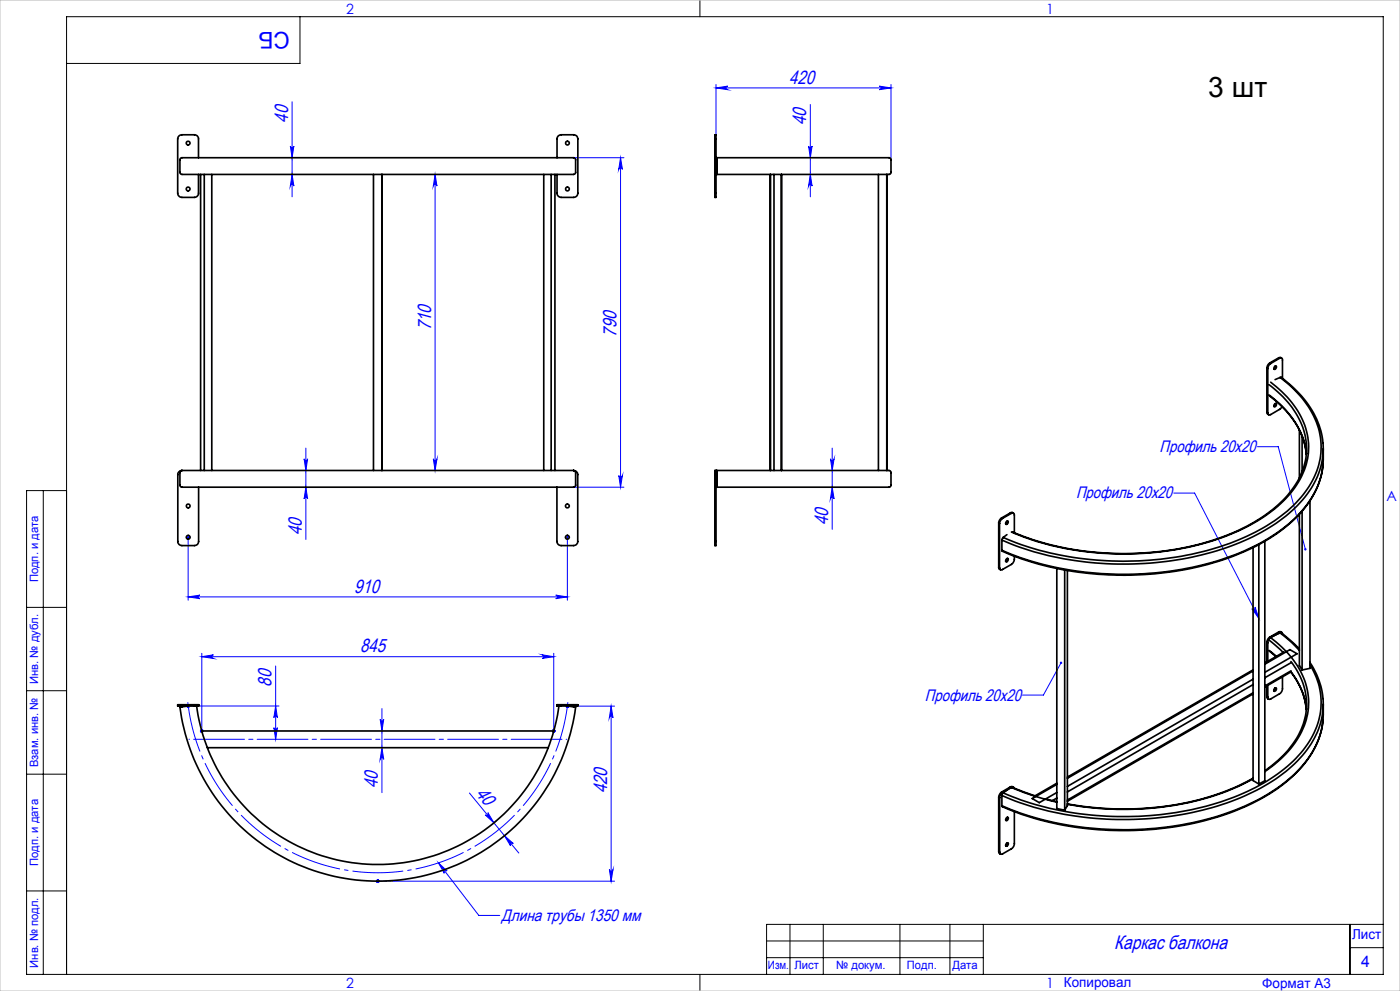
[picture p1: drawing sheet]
<svg xmlns="http://www.w3.org/2000/svg" width="420mm" height="297mm" viewBox="0 0 420 297" stroke-linecap="round" stroke-linejoin="round" font-family="sans-serif">
<path d="M56.3 209.6a57.3 57.3 0 0 0 57.1 52 57.3 57.3 0 0 0 57-52" fill="none" stroke="#00f" stroke-width=".3" stroke-dasharray="15.2 1.3 1.3 1.3" stroke-dashoffset="-.9" stroke-linecap="butt"/>
<g fill="none" stroke="#00f" stroke-width=".3">
<path d="M87.6 30.5v28.5M214.8 26.3l3.5-.5a.53 .53 0 0 0-.5 .5 .53 .53 0 0 0 .5 .6zM214.8 25.3v15.1M214.8 26.3h52.5M243.1 31.3v27.7M263.8 25.8l3.5 .5-3.5 .6a.53 .53 0 0 0 .5-.6 .53 .53 0 0 0-.5-.5zM267.3 25.3v22.6M87.1 43.8a.53 .53 0 0 0 .5 .5 .53 .53 0 0 0 .6-.5l-.6 3.5zM87.6 52.3l.6 3.5a.53 .53 0 0 0-.6-.5 .53 .53 0 0 0-.5 .5zM130.5 52.3l.6 3.5a.55 .55 0 0 0-.6-.5 .55 .55 0 0 0-.5 .5zM130.5 52.3v88.7M172.1 47.3h15.1"/>
<path d="M186.2 47.3l.5 3.5a.55 .55 0 0 0-.5-.5 .55 .55 0 0 0-.6 .5zM186.2 47.3v98.7M242.6 43.8a.53 .53 0 0 0 .5 .5 .53 .53 0 0 0 .5-.5l-.5 3.5zM243.1 52.3l.5 3.5a.53 .53 0 0 0-.5-.5 .53 .53 0 0 0-.5 .5zM91.2 137.5a.53 .53 0 0 0 .6 .5 .53 .53 0 0 0 .5-.5l-.5 3.5zM91.8 134.3v27.4M130 137.5a.55 .55 0 0 0 .5 .5 .55 .55 0 0 0 .6-.5l-.6 3.5zM249.1 137.5a.55 .55 0 0 0 .6 .5 .55 .55 0 0 0 .5-.5l-.5 3.5zM249.7 134.3v24.3M377.2 133.9h6.3l8.1 30.7M91.8 146l.5 3.5a.53 .53 0 0 0-.5-.5 .53 .53 0 0 0-.6 .5zM172.1 146h15.1"/>
<path d="M185.6 142.5a.55 .55 0 0 0 .6 .5 .55 .55 0 0 0 .5-.5l-.5 3.5zM249.7 146l.5 3.5a.55 .55 0 0 0-.5-.5 .55 .55 0 0 0-.6 .5zM352.1 147.8h6.3l19.2 37.5M56.3 161h.3M56.4 178.9l3.6-.5a.53 .53 0 0 0-.6 .5 .53 .53 0 0 0 .6 .5zM56.4 160.9v.2M56.4 161.7v18.2M56.4 178.9h113.8M166.7 178.4l3.5 .5-3.5 .5a.53 .53 0 0 0 .5-.5 .53 .53 0 0 0-.5-.5zM170.1 161h.2M170.2 160.9v.2M170.2 161.7v18.2"/>
<path d="M60.5 196.8l3.5-.6a.55 .55 0 0 0-.5 .6 .55 .55 0 0 0 .5 .5zM60.5 195.8v23.3M60.5 196.8h105.6M82.7 199.6v22M162.6 196.2l3.5 .6-3.5 .5a.55 .55 0 0 0 .5-.5 .55 .55 0 0 0-.5-.6zM166.1 195.8v23.3M318.3 198.6l-5.3 9.7h-6.2M375.6 182.4a.54 .54 0 0 0 .7 .2 .54 .54 0 0 0 .2-.7l1.1 3.4zM56.5 211.6h27.2M82.2 218.1a.53 .53 0 0 0 .5 .5 .53 .53 0 0 0 .5-.5l-.5 3.5zM82.7 211.6l.5 3.5a.53 .53 0 0 0-.5-.5 .53 .53 0 0 0-.5 .5zM114.1 215.6a.53 .53 0 0 0 .5 .5 .53 .53 0 0 0 .5-.5l-.5 3.5z"/>
<path d="M114.6 212.4v25.2M170.3 211.6h14.1M183.3 211.6v52.5M183.3 211.6l.6 3.5a.55 .55 0 0 0-.5-.5 .55 .55 0 0 0-.6 .5zM114.6 224.1l.5 3.5a.53 .53 0 0 0-.5-.5 .53 .53 0 0 0-.5 .5zM140.8 237.7l14.8 18M131.6 258.6l12.1 15.8h6.2M131.6 258.6l2.5 2.5a.54 .54 0 0 0-.7-.1 .54 .54 0 0 0-.1 .7zM145.6 244.2a.53 .53 0 0 0 .7 .1 .53 .53 0 0 0 .1-.7l1.8 3zM148.9 246l-.7 .6M151.3 250.5l2.7 2.3a.54 .54 0 0 0-.7 0 .54 .54 0 0 0-.1 .7zM152.1 249.8l-.7 .6"/>
<path d="M113.3 264.1h71.1M182.8 260.6a.55 .55 0 0 0 .6 .5 .55 .55 0 0 0 .5-.5l-.6 3.5z"/>
</g>
<g fill="none" stroke="#00f" stroke-width=".7" stroke-linecap="butt">
<path d="M56 211.6h1M56.1 211.2l.7 .7M56.4 211.1v1M56.8 211.2l-.7 .7M60 219.1h1M60.2 218.7l.7 .7M60.5 218.6v1M60.9 218.7l-.7 .7M165.6 219.1h1M165.8 218.7l.7 .7M166.1 218.6v1M166.5 218.7l-.7 .7"/>
<path d="M169.7 211.6h1M169.9 211.3l.7 .7M170.2 211.1v1M170.6 211.3l-.7 .7M112.8 264.1h1M113 263.7l.7 .7M113.3 263.6v1M113.7 263.7l-.7 .7"/>
</g>
<path d="M56.7 221.6h113.3" fill="none" stroke="#00f" stroke-width=".3" stroke-dasharray="15.2 1.3 1.3 1.3" stroke-dashoffset="-1.4"/>
<path d="M56.2 161h-.4M56.5 160.7v-.4M56.5 161.2v.5M56.7 161h.5M170 161h-.5M170.2 160.7v-.4M170.2 161.2v.5M170.5 161h.4" fill="none" stroke="#00f" stroke-width=".3" stroke-dasharray="15.2 1.3 1.3 1.3"/>
<g fill="none" stroke="#000" stroke-width=".3">
<path d="M90 5v14h-70M210 0v5M13 147v145M20 147h-12v145h407v-287h-395v287M8 182h12M8 207h12M8 232h12M8 267h12M237 277v15M247 277v15M270 277v15M285 277v15"/>
<path d="M295 277v15M405 277v15M415 277h-185v15M210 292v5M230 282h65M230 287h65M405 284h10"/>
</g>
<path d="M0 0h420v297h-420z" fill="none" stroke="#c0c0c0" stroke-width=".3"/>
<g fill="#00f">
<path d="M131.6 258.6l2.5 2.5a.54 .54 0 0 0-.7-.1 .54 .54 0 0 0-.1 .7zM318.1 198.4a.36 .36 0 0 0 0 .5 .36 .36 0 0 0 .5 0 .36 .36 0 0 0-.1-.6l-.2 .3 .2-.3zM375.6 182.4a.54 .54 0 0 0 .7 .2 .54 .54 0 0 0 .2-.7l1.1 3.4zM391.4 164.4l-.1 .4 .4 .2-.1-.4 .2 .4 .1-.6z"/>
<path d="M60.5 196.8l3.5-.6a.55 .55 0 0 0-.5 .6 .55 .55 0 0 0 .5 .5zM162.6 196.2l3.5 .6-3.5 .5a.55 .55 0 0 0 .5-.5 .55 .55 0 0 0-.5-.6z"/>
<path d="M182.8 260.6a.55 .55 0 0 0 .6 .5 .55 .55 0 0 0 .5-.5l-.6 3.5zM183.3 211.6l.6 3.5a.55 .55 0 0 0-.5-.5 .55 .55 0 0 0-.6 .5z"/>
<path d="M82.7 211.6l.5 3.5a.53 .53 0 0 0-.5-.5 .53 .53 0 0 0-.5 .5zM82.2 218.1a.53 .53 0 0 0 .5 .5 .53 .53 0 0 0 .5-.5l-.5 3.5z"/>
<path d="M114.6 224.1l.5 3.5a.53 .53 0 0 0-.5-.5 .53 .53 0 0 0-.5 .5zM114.1 215.6a.53 .53 0 0 0 .5 .5 .53 .53 0 0 0 .5-.5l-.5 3.5z"/>
<path d="M87.6 52.3l.6 3.5a.53 .53 0 0 0-.6-.5 .53 .53 0 0 0-.5 .5zM87.1 43.8a.53 .53 0 0 0 .5 .5 .53 .53 0 0 0 .6-.5l-.6 3.5zM91.8 146l.5 3.5a.53 .53 0 0 0-.5-.5 .53 .53 0 0 0-.6 .5zM91.2 137.5a.53 .53 0 0 0 .6 .5 .53 .53 0 0 0 .5-.5l-.5 3.5z"/>
<path d="M243.1 52.3l.5 3.5a.53 .53 0 0 0-.5-.5 .53 .53 0 0 0-.5 .5zM242.6 43.8a.53 .53 0 0 0 .5 .5 .53 .53 0 0 0 .5-.5l-.5 3.5z"/>
<path d="M186.2 47.3l.5 3.5a.55 .55 0 0 0-.5-.5 .55 .55 0 0 0-.6 .5zM185.6 142.5a.55 .55 0 0 0 .6 .5 .55 .55 0 0 0 .5-.5l-.5 3.5zM130.5 52.3l.6 3.5a.55 .55 0 0 0-.6-.5 .55 .55 0 0 0-.5 .5zM130 137.5a.55 .55 0 0 0 .5 .5 .55 .55 0 0 0 .6-.5l-.6 3.5z"/>
<path d="M249.1 137.5a.55 .55 0 0 0 .6 .5 .55 .55 0 0 0 .5-.5l-.5 3.5zM249.7 146l.5 3.5a.55 .55 0 0 0-.5-.5 .55 .55 0 0 0-.6 .5z"/>
<path d="M145.6 244.2a.53 .53 0 0 0 .7 .1 .53 .53 0 0 0 .1-.7l1.8 3zM151.3 250.5l2.7 2.3a.54 .54 0 0 0-.7 0 .54 .54 0 0 0-.1 .7z"/>
<path d="M56.4 178.9l3.6-.5a.53 .53 0 0 0-.6 .5 .53 .53 0 0 0 .6 .5zM166.7 178.4l3.5 .5-3.5 .5a.53 .53 0 0 0 .5-.5 .53 .53 0 0 0-.5-.5z"/>
<path d="M214.8 26.3l3.5-.5a.53 .53 0 0 0-.5 .5 .53 .53 0 0 0 .5 .6zM263.8 25.8l3.5 .5-3.5 .6a.53 .53 0 0 0 .5-.6 .53 .53 0 0 0-.5-.5z"/>
</g>
<g fill="none" stroke="#000" stroke-width=".5">
<path d="M54.2 47.4l.3-.1h117.7l.5 .5v3.9l-.7 .6h-117.4l-.6-.6v-3.9zM59.5 47.3v-5.7a1.21 1.21 0 0 0-1.2-1.2h-3.7a1.26 1.26 0 0 0-1.3 1.2v16.3a1.33 1.33 0 0 0 1.3 1.3h3.7a1.26 1.26 0 0 0 1.2-1.3v-5.6M60.2 52.3v88.7M61.3 52.3v88.7M63.5 52.3v88.7M112 52.3v88.7M114.5 52.3v88.7M114.6 52.3v88.7M163.1 52.3v88.7M165.3 52.3v88.7M166.5 52.3v88.7M167.1 47.3v-5.7a1.21 1.21 0 0 1 1.2-1.2h3.8a1.21 1.21 0 0 1 1.3 1.2v16.3a1.26 1.26 0 0 1-1.3 1.3h-3.8a1.26 1.26 0 0 1-1.2-1.3v-5.6"/>
<path d="M214.5 40.4h.3v18.8h-.3zM214.8 47.8h.3v3.9h-.3M214.8 52.3h.3M214.8 47.3h.3M215.1 47.3h51.7l.5 .5v3.9l-.2 .4a6.8 6.8 0 0 1-3.5 .2h-48.5M215.1 47.3v5M231.1 52.3v88.7M232.2 52.3v88.7M234.4 52.3v88.7M263.5 52.3v88.7M266 52.3v88.7M266.1 52.3v88.7"/>
<path d="M380.1 110.3l.2 .2M380.1 110.3v13.3M380.3 110.5v13.2M380.8 115.3a26.2 26.2 0 0 1 11.1 17.2v3.5M380.8 118.4a26.4 26.4 0 0 1 10.9 16.3l.2 1.4M380.9 118.6a25.5 25.5 0 0 1 11 17.4M381 108.8l-.7 .6-.2 .9M381 108.8l.2 .1M381.2 108.9l-.6 .7-.3 .9M381.2 114.5a26.3 26.3 0 0 1 11.3 17.5 22.6 22.6 0 0 1-8.4 19 60 60 0 0 1-28.9 13.2 90.3 90.3 0 0 1-51.8-4.7M382.4 109.8a.29 .29 0 0 1 .5-.1 .29 .29 0 0 1 0 .5 .41 .41 0 0 1-.2 .4 .41 .41 0 0 1-.5-.1zM382.7 109.7l-.1 .5-.4 .4"/>
<path d="M383.6 107.2l.5-.1 .4 .2M383.6 107.2l.3 .2M383.6 107.2l-2.6 1.6M383.9 107.4a.55 .55 0 0 1 .6-.1 .55 .55 0 0 1 .2 .6v5.5M383.9 107.4l-2.7 1.5M384 113.1h.1a28.8 28.8 0 0 1 12.7 18.7l.1 1M384 113.1a28.7 28.7 0 0 1 12.1 18 23.1 23.1 0 0 1-7.4 19.7 59.4 59.4 0 0 1-28.3 14.6 97.1 97.1 0 0 1-58.1-3.8l-1.3-.5M384 113.1l-1.5 .7M380.1 123.6l.1 .4 .4 .3M380.1 123.6l.2 .1M382.4 121l.3-.1a.5 .5 0 0 1 .1 .7 .5 .5 0 0 1-.6 .2zM382.7 120.9l-.1 .5-.4 .4"/>
<path d="M384.6 121.9l-.6 .7-2.8 1.6a.56 .56 0 0 1-.6 .1 .56 .56 0 0 1-.3-.6M389.8 128.9v14.3M390.6 130.7v10.7M391.9 135.9a24.3 24.3 0 0 1-10.1 16.8 65.9 65.9 0 0 1-32.3 12.4 88.3 88.3 0 0 1-45.8-5.7M396.9 139.2a27.3 27.3 0 0 1-11 18.6 70.5 70.5 0 0 1-33.5 13.4 95 95 0 0 1-51.8-6v-.3M396.9 132.8a23.7 23.7 0 0 1-7.6 18.7 60.1 60.1 0 0 1-28.6 14.8 97.7 97.7 0 0 1-58.8-3.9l-1.3-.5M396.9 139.2a27.1 27.1 0 0 1-11.1 18.5 71.3 71.3 0 0 1-34.4 13.4 95.9 95.9 0 0 1-50.8-6.2M397 134.5l-.1 4.7M54.6 141a1.26 1.26 0 0 0-1.3 1.3v20a1.21 1.21 0 0 0 1.3 1.2h3.7a1.21 1.21 0 0 0 1.3-1.2v-16.3M54.6 141h.1M54.6 141l-.6 .5v4l.5 .5h117.7l.5-.5v-4l-.7-.5M54.6 141h117.4"/>
<path d="M172 141h.1M172.1 141a1.26 1.26 0 0 1 1.2 1.3v20a1.21 1.21 0 0 1-1.2 1.2h-3.8a1.26 1.26 0 0 1-1.2-1.2v-16.3M214.8 141.5h.3v4h-.3M214.8 141v22.5h-.3v-22.5h.6M214.8 146h.3M215.1 141h48.5a6.8 6.8 0 0 1 3.5 .2l.2 .3v4l-.5 .5h-51.7M215.1 141v5M299.6 156.7v13.3M299.6 156.7l.3 .2M299.9 156.9v13.3M300.5 155.2l-.6 .7-.3 .8M300.5 155.2l.2 .2"/>
<path d="M300.7 155.4l-.6 .6-.2 .9M302.1 156.2a.51 .51 0 0 1 .4 .6 .51 .51 0 0 1-.6 .4 .6 .6 0 0 1 .2-1zM302.2 156.1l-.2 .7-.3 .2M303.1 153.7l.5-.1 .4 .2M303.1 153.7l.3 .1M303.1 153.7l-2.6 1.5M303.4 153.8a.54 .54 0 0 1 .6 0 .54 .54 0 0 1 .3 .5v5.3M303.4 153.8l-2.7 1.6M389.8 154.1v45.3l.8 1.4M390.6 153.2v47.6M393 150.1v50.2l-2.4 .5M299.6 170l.2 .5 .3 .2"/>
<path d="M299.6 170l.3 .2M300.6 161.9v3M301 161.1l-.4 .8M302 167.5a.29 .29 0 0 1 .4-.1 .29 .29 0 0 1 0 .4 .41 .41 0 0 1-.2 .5 .41 .41 0 0 1-.5-.1zM302.1 160.2l-1.1 .9M302.2 167.4l-.2 .6-.3 .2M304.3 166.7l-.1 1.4-.3 .6-3.2 2a.54 .54 0 0 1-.6 0 .54 .54 0 0 1-.2-.5M317 170.4v71.9l2.4 .5M319.4 170.8v72M320.2 171v70.4l-.8 1.4M375.9 164.1v69.8l1.7 1.1M377.6 163.2v71.8"/>
<path d="M379.4 162.2v71.8l-1.8 1M379.4 199.1l7.6-4.4 2.1 1.2-9.7 5.6M380 192.5l.3 .1M380 192.5v5.9M380.3 192.6v5.6M380.8 191.9l4.2 3.6M380.8 194.9l2.1 1.8M380.9 195.2l1.9 1.6M380.9 191l-.6 .6-.3 .9M380.9 191l.3 .1M381.2 191.1l-.6 .7-.3 .8M383.6 189.4l.5-.1 .4 .2"/>
<path d="M383.6 189.4l.3 .2M383.6 189.4l-2.7 1.6M383.9 189.6l.5-.2 .3 .5M383.9 189.6l-2.7 1.5M384 189.7l.3-.1 .7 .5 4.8 4.4M384 189.7l2.8 2.2 3 3M384 189.7l-3 1.3a26.2 26.2 0 0 1 11.5 17.5 22.6 22.6 0 0 1-8.4 19l-4.7 3.7M385.2 195.4l-5.8 3.3M387.3 198.3a19.7 19.7 0 0 1-.4 25.9 34.5 34.5 0 0 1-7.5 6.8M387.3 198.6l-7.9 4.5M393 198.5a22.8 22.8 0 0 1 3.9 10.8M393 199.2a21.3 21.3 0 0 1-2.1 25.7 52 52 0 0 1-24.7 15.4 96.5 96.5 0 0 1-65.2-2.7"/>
<path d="M56.4 211.6l-2.4 .3a59.8 59.8 0 0 0 59.3 52.2 59.8 59.8 0 0 0 59.4-52.2l-2.5-.3M59 211.6a54.8 54.8 0 0 0 54.3 47.5 54.8 54.8 0 0 0 54.4-47.5M59.5 211.2h-6.2v.4h6.2M59.5 211.2v.4M59.5 211.6h.1M59.5 211.2h.1M60.5 219.1h105.6M167.1 211.2v.4M167.1 211.6h.1M167.1 211.2h.1M167.1 211.2h6.3v.4h-6.3M375.9 208l-55.7 32.1"/>
<path d="M375.9 200.8l-55.7 32.1M375.9 205.2l-55.7 32.1M375.9 203.5l-55.7 32.2M375.9 207.6l-55.7 32.2M375.9 201.1l-55.7 32.2M380 208.8l.6 .7M380 208.8l.3 .1M380 205.6v3.2M380.3 205.4v3.5M382.4 206.3a.34 .34 0 0 1 .5 0 .34 .34 0 0 1-.1 .5 .35 .35 0 0 1-.3 .4 .35 .35 0 0 1-.4-.4zM382.7 206.2l-.5 .8M384.7 202.9v3.5a1.79 1.79 0 0 1-.8 1.5l-2.7 1.6a.55 .55 0 0 1-.6 0 .55 .55 0 0 1-.3-.6"/>
<path d="M387.2 201.4a20.9 20.9 0 0 1 4.7 11.2M387.2 201.4l-7.8 4.5M387.3 201.3a21.6 21.6 0 0 1 4.6 11.4M387.3 201l-7.9 4.6M396.9 215.8a27.3 27.3 0 0 1-11 18.5 71.6 71.6 0 0 1-36.5 13.9 93.1 93.1 0 0 1-48.8-6.6v-.1M396.9 209.4a23.7 23.7 0 0 1-7.6 18.6 60.1 60.1 0 0 1-28.6 14.8 97.7 97.7 0 0 1-58.8-3.8l-1.3-.6M397 211.1v3a25.3 25.3 0 0 1-9.4 18.6 65.7 65.7 0 0 1-31.5 14.2 96.9 96.9 0 0 1-55.5-5.4M62.2 224.1h102.3M299.6 238.9l.3 .2M299.6 238.9v16.3M299.9 239.1v16.3M300.5 237.4l-.5 .4-.4 1.1"/>
<path d="M300.5 237.4l.3 .1M300.6 238.4v3.1M300.8 237.5l-.7 .7-.2 .9M301 237.6l-.4 .8M301 237.6l2.2-1.7 6.6 2.5 7.2 2M303.1 235.8l.5-.1 .5 .2M303.1 235.8l.3 .2M303.1 235.8l-2.6 1.6M303.4 236l.4-.1 .4 .3M303.4 236l-2.6 1.5M303.7 235.9l6.9 2.6M314.3 239.6l2.7 .7"/>
<path d="M317 234.7l-6.5 3.8M317 235.1l-7.3 4.2 2.1 1.3 5.2-3.1M317 239.2l-1.3 .8M375.9 233.2a81.4 81.4 0 0 1-43.9 9.1l-5.8-.5-6-.9M375.9 233.4a81.9 81.9 0 0 1-43.8 9l-6.2-.5-5.7-.9M299.6 255.2l.5 .8M299.6 255.2l.3 .2M302.1 245a.48 .48 0 0 1 .3 .6 .48 .48 0 0 1-.7 .2zM302.1 252.6a.48 .48 0 0 1 .3 .7 .48 .48 0 0 1-.7 .2zM302.2 244.9l-.2 .7-.3 .2M302.2 252.6l-.1 .5-.4 .3M304.3 243.2v9.8l-.5 1.1-3 1.8a.54 .54 0 0 1-.7 .1 .54 .54 0 0 1-.2-.6"/>
<circle cx="56.4" cy="42.9" r=".56"/>
<circle cx="56.4" cy="56.7" r=".56"/>
<circle cx="170.2" cy="42.9" r=".55"/>
<circle cx="170.2" cy="56.6" r=".55"/>
<circle cx="56.5" cy="151.6" r=".56"/>
<circle cx="170.2" cy="151.7" r=".56"/>
<circle cx="56.5" cy="161" r=".56"/>
<circle cx="170.2" cy="161" r=".57"/>
</g>
<text font-size="8.5" x="362.5" y="29">3 шт</text>
<text font-size="6.9" fill="#00f" x="86.9" y="9.4" transform="rotate(-180 86.9 9.4)">СБ</text>
<text font-size="5.8" fill="#00f" x="334.2" y="284.4">Каркас балкона</text>
<g font-size="5.7" fill="#00f">
<text x="236.8" y="25.1">420</text>
<text x="86.4" y="36.8" transform="rotate(-90 86.4 36.8)">40</text>
<text x="241.9" y="37.6" transform="rotate(-90 241.9 37.6)">40</text>
<text x="129.3" y="99" transform="rotate(-90 129.3 99)">710</text>
<text x="185" y="100.9" transform="rotate(-90 185 100.9)">790</text>
<text x="90.5" y="160.4" transform="rotate(-90 90.5 160.4)">40</text>
<text x="248.5" y="157.4" transform="rotate(-90 248.5 157.4)">40</text>
<text x="106.2" y="177.6">910</text>
<text x="108.1" y="195.5">845</text>
<text x="81.5" y="205.8" transform="rotate(-90 81.5 205.8)">80</text>
<text x="113.4" y="236.3" transform="rotate(-90 113.4 236.3)">40</text>
<text x="142.6" y="237.8" transform="rotate(51 142.6 237.8)">40</text>
<text x="182.1" y="237.8" transform="rotate(-90 182.1 237.8)">420</text>
</g>
<g font-size="5" fill="#00f">
<text x="347.9" y="135.5">Профиль 20х20</text>
<text x="322.8" y="149.4">Профиль 20х20</text>
<text x="277.5" y="210">Профиль 20х20</text>
<text x="150.5" y="276">Длина трубы 1350 мм</text>
</g>
<text font-size="4.8" fill="#00f" x="408.3" y="289.7">4</text>
<g font-size="4.2" fill="#00f">
<text x="103.8" y="4.2">2</text>
<text x="313.8" y="4.2">1</text>
<text x="415.9" y="150.2">A</text>
<text x="103.8" y="296.2">2</text>
<text x="313.8" y="296.2">1</text>
</g>
<g font-size="4.1" fill="#00f">
<text x="405.6" y="281.5">Лист</text>
<text x="319.2" y="295.9">Копировал</text>
<text x="378.7" y="296">Формат А3</text>
</g>
<g font-size="3.4" fill="#00f">
<text x="11.4" y="174.5" transform="rotate(-90 11.4 174.5)">Подп. и дата</text>
<text x="11.4" y="205" transform="rotate(-90 11.4 205)">Инв. № дубл.</text>
<text x="11.4" y="229.9" transform="rotate(-90 11.4 229.9)">Взам. инв. №</text>
<text x="11.4" y="259.5" transform="rotate(-90 11.4 259.5)">Подп. и дата</text>
<text x="11.4" y="290" transform="rotate(-90 11.4 290)">Инв. № подл.</text>
<text x="230.4" y="290.4">Изм.</text>
<text x="238.3" y="290.4">Лист</text>
<text x="250.9" y="290.4">№ докум.</text>
<text x="272.1" y="290.4">Подп.</text>
<text x="285.7" y="290.5">Дата</text>
</g>
</svg>
